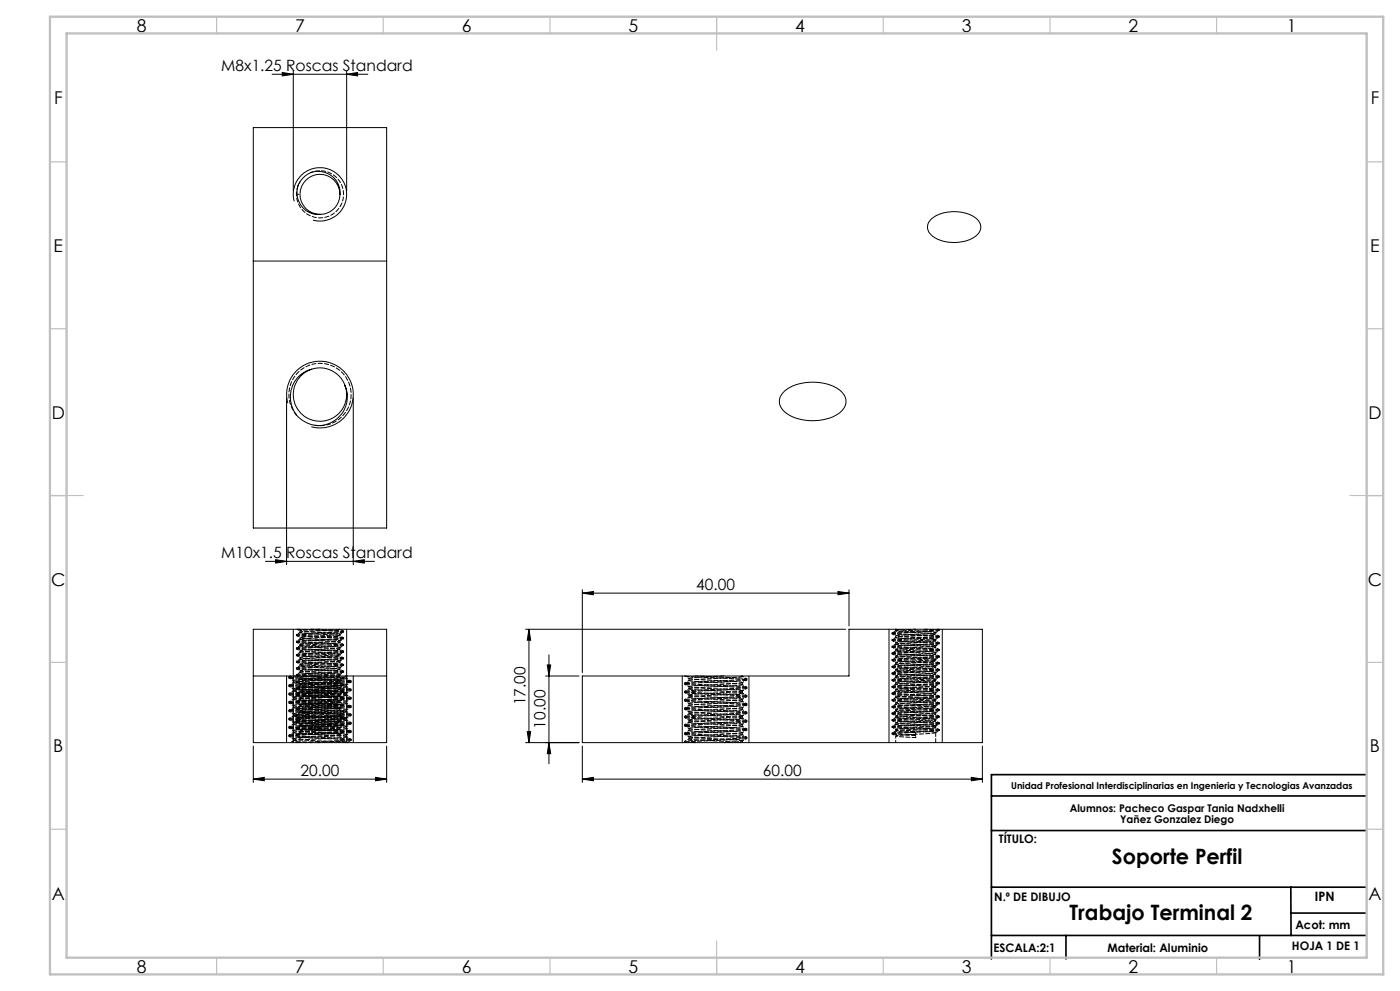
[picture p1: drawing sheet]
<svg xmlns="http://www.w3.org/2000/svg" width="420mm" height="297mm" viewBox="0 0 420 297" stroke-linecap="round" stroke-linejoin="round" font-family="sans-serif">
<g fill="none" stroke="#000" stroke-width=".3">
<path d="M76 38.2h40v120.1h-40zM81.6 22.3h28.7M84.7 21.7l3.3 .6-3.3 .5zM88 21.2v36.1M104 22.3l3.3-.6v1.1zM104 21.2v36.1M102 58.2a6.4 6.4 0 0 0-6.3-6.8 6.4 6.4 0 0 0-6.6 6.5 6.4 6.4 0 0 0 6.9 6.3M102 58.2a6 6 0 0 0-6-5.9 6 6 0 0 0-6 5.9 6 6 0 0 0 6 6M102 58.2a6 6 0 0 1-6 6M76 78.2h40M88.3 60.3a8 8 0 0 1 7-10 8 8 0 0 1 8.6 8.6 8 8 0 0 1-10 7.1M279.5 65.5a11.6 11.6 0 0 1 13.7 .3 3.2 3.2 0 0 1-.8 5.2 11.8 11.8 0 0 1-13-.6 3.1 3.1 0 0 1 .1-4.9z"/>
<path d="M86 119.2v50.1M93.5 110.7a8.6 8.6 0 0 0-6.1 10.8 8.6 8.6 0 0 0 11.1 5.6 8.6 8.6 0 0 0 5.1-11.3M93.5 110.7a8 8 0 0 0-5.1 10.1 8 8 0 0 0 10.1 5.1 8 8 0 0 0 5.1-10.1M93.5 110.7a8 8 0 0 1 10.1 5.1M103.5 115.4l.1 .4M106 119.2v50.1M235.3 117.2a14.7 14.7 0 0 1 17 0 4 4 0 0 1-.8 6.8 14.8 14.8 0 0 1-16.2-.6 3.9 3.9 0 0 1 0-6.2zM86.3 120.8a10 10 0 0 1 8.8-12.5 10 10 0 0 1 10.9 10.9 10 10 0 0 1-12.6 8.7M79.6 168.2h32.7M82.7 167.7l3.3 .5-3.3 .6zM106 168.2l3.3-.5v1.1zM174.7 177.8l3.3-.5v1z"/>
<path d="M174.7 176.8v24.8M174.7 177.8h80M251.4 177.3l3.3 .5-3.3 .5zM254.7 176.8v10.8M76 188.6h40v34h-40zM88 188.6v34M104 188.6v34M157.7 188.6h96M158.7 188.6l.5 3.3h-1zM158.7 188.6v34M164.2 199.3h1l-.5 3.3zM164.7 196.2v32.7"/>
<path d="M266.7 188.6v34M282.7 188.6v34M76 202.6h40M86 202.6v20M106 202.6v20M158.2 219.3h1l-.5 3.3zM163.7 202.6h10M174.7 202.6h80v-14h40v34h-120zM204.7 202.6v20M224.7 202.6v20M76 233.5l3.3-.5v1zM76 223.6v10.9"/>
<path d="M76 233.5h40M104.2 222.6h.1M112.7 233l3.3 .5-3.3 .5zM116 223.6v10.9M157.7 222.6h16M164.7 222.6l.5 3.3h-1zM174.7 233.5l3.3-.5v1zM174.7 233.5h120M174.7 223.6v10.9M291.4 233l3.3 .5-3.3 .5zM294.7 223.6v10.9"/>
</g>
<path d="M297.4 238.5h112.3M409.7 232.2h-112.3v55.2M297.4 248.9h112.3M297.4 265.9h112.3M387.2 265.9l.1 14.4M387.3 273.6h22.4M297.4 280.3h112.3M319.8 280.3v7.1M377.9 280.5v7" fill="none" stroke="#000" stroke-width=".5"/>
<g fill="none" stroke="#c0c0c0" stroke-width=".35">
<path d="M65 5v5M115 5v5M165 5v5M215 5v10M265 5v5M315 5v5M365 5v5M15 48.5h5M410 48.5h5M15 98.5h5M410 98.5h5M15 148.5h10"/>
<path d="M405 148.5h10M15 198.5h5M410 198.5h5M15 248.5h5M410 248.5h5M65 287v5M115 287v5M165 287v5M215 282v10M265 287v5M315 287v5M365 287v5"/>
</g>
<path d="M15 5h400v287h-400zM20 10h390v277h-390z" fill="none" stroke="#c0c0c0" stroke-width=".7"/>
<g fill="#000">
<path d="M164.2 199.3h1l-.5 3.3zM164.7 222.6l.5 3.3h-1zM158.7 188.6l.5 3.3h-1zM158.2 219.3h1l-.5 3.3z"/>
<path d="M112.7 233l3.3 .5-3.3 .5zM76 233.5l3.3-.5v1zM251.4 177.3l3.3 .5-3.3 .5zM174.7 177.8l3.3-.5v1z"/>
<path d="M174.7 233.5l3.3-.5v1zM291.4 233l3.3 .5-3.3 .5zM84.7 21.7l3.3 .6-3.3 .5zM104 22.3l3.3-.6v1.1zM82.7 167.7l3.3 .5-3.3 .6zM106 168.2l3.3-.5v1.1z"/>
</g>
<g fill="none" stroke="#000" stroke-width=".3" stroke-dasharray="1.3 .6" stroke-dashoffset=".1">
<path d="M96 188.6l-6 .5 12 1-12 1 12 1-11.9 1M268.8 188.6l11.8 .9-.9 .3-11 .8 11 .8 .9 .2-11.9 1 12 1M93.5 202.6l10.5 .7M95.2 202.6l-8.5 .6M217.2 202.6l-10.5 .7M224 203.8l-16.6 1-2 .3 18.6 1.1M224 206.3l-16.6 1-2 .3 18.6 1.1M224 208.8l-16.6 1-2 .3 18.6 1.1M224 211.3l-16.6 1-2 .3 18.6 1.1M224 213.8l-16.6 1-2 .3 18.6 1.1M224 216.3l-16.6 1-2 .3 18.6 1.1M224 218.8l-16.6 1-2 .3 18.6 1.1"/>
<path d="M274.7 219.6l-6-.5 12-1.1M280.7 222.6v-3"/>
</g>
<g fill="none" stroke="#000" stroke-width=".3" stroke-dasharray="1.3 .6" stroke-dashoffset=".2">
<path d="M88.9 194.2l14.1 1M88.9 196.2l14.1 1M88.9 198.2l14.1 1M103 189.5l-14.1 .9M103 191.5l-14.1 .9M103 193.5l-14.1 .9M103 195.5l-14.1 .9M103 197.5l-14.1 .9M103 199.5l-14.1 .9M103 189.2l-14 1M103 191.2l-14 1M103 193.2l-14 1"/>
<path d="M103.1 195.2l-14.1 1M103.1 197.2l-14.1 1M103.1 199.2l-14.1 1M267.6 193.7l14.1 1M267.6 195.7l14.1 1M267.6 197.7l14.1 1M267.6 199.7l14.1 1M281.7 189l-14.1 .9M281.7 191l-14.1 .9M281.7 193l-14.1 .9M281.7 195l-14.1 .9M281.7 197l-14.1 .9"/>
<path d="M281.7 199l-14.1 .9M281.8 188.7l-14.1 1M281.8 190.7l-14.1 1M281.8 192.7l-14.1 1M281.8 194.7l-14.1 1M281.8 196.7l-14.1 1M281.8 198.7l-14.1 1M88 204.6l16 1.2M88 207.1l16 1.2M88 209.6l16 1.2M88 212.1l16 1.2M88 214.6l16 1.2"/>
<path d="M88 217.1l16 1.2M88 219.6l16 1.2M88.9 200.2l14.1 1M88.9 204.2l14.1 1M88.9 206.2l14.1 1M103 201.5l-14.1 .9M103 205.5l-14.1 .9M103 207.5l-14.1 .9M103 209.5l-14.1 .9M103 211.5l-14.1 .9M103 215.5l-14.1 .9M103 217.5l-14.1 .9"/>
<path d="M103 219.5l-14.1 .9M103.1 201.2l-14.1 1M103.1 203.2l-14.1 1M103.1 205.2l-14.1 1M103.1 207.2l-14.1 1M103.1 209.2l-14.1 1M103.1 211.2l-14.1 1M103.1 213.2l-14.1 1M103.1 215.2l-14.1 1M103.1 217.2l-14.1 1M103.1 219.2l-14.1 1M104 202.7l-16 1.2"/>
<path d="M104 205.2l-16 1.2M104 207.7l-16 1.2M104 210.2l-16 1.2M104 212.7l-16 1.2M104 215.2l-16 1.2M104 217.7l-16 1.2M104 203.3l-16 1.3M104 205.8l-16 1.3M104 208.3l-16 1.3M104 210.8l-16 1.3M104 213.3l-16 1.3M104 215.8l-16 1.3"/>
<path d="M104 218.3l-16 1.3M206.7 204l16 1.2M206.7 206.5l16 1.2M206.7 209l16 1.2M206.7 211.5l16 1.2M206.7 214l16 1.2M206.7 216.5l16 1.2M206.7 219l16 1.2M206.7 215.8l16 1.3M206.7 205.8l16 1.3M206.7 208.3l16 1.3M206.7 210.8l16 1.3"/>
<path d="M206.7 213.3l16 1.3M222.7 204.6l-16 1.2M222.7 207.1l-16 1.2M222.7 209.6l-16 1.2M222.7 212.1l-16 1.2M222.7 214.6l-16 1.2M222.7 217.1l-16 1.2M222.7 219.6l-16 1.2M222.7 202.7l-16 1.2M222.7 205.2l-16 1.2M222.7 207.7l-16 1.2M222.7 210.2l-16 1.2"/>
<path d="M222.7 212.7l-16 1.2M222.7 215.2l-16 1.2M222.7 217.7l-16 1.2M267.6 201.7l14.1 1M267.6 203.7l14.1 1M267.6 205.7l14.1 1M267.6 207.7l14.1 1M267.6 209.7l14.1 1M267.6 211.7l14.1 1M267.6 213.7l14.1 1M267.6 215.7l14.1 1M280.7 219.6l-12 1 6 .5"/>
<path d="M281.7 201l-14.1 .9M281.7 203l-14.1 .9M281.7 205l-14.1 .9M281.7 207l-14.1 .9M281.7 209l-14.1 .9M281.7 211l-14.1 .9M281.7 213l-14.1 .9M281.7 215l-14.1 .9M281.7 217l-14.1 .9M281.7 219l-14.1 .9M281.8 200.7l-14.1 1M281.8 202.7l-14.1 1"/>
<path d="M281.8 204.7l-14.1 1M281.8 206.7l-14.1 1M281.8 208.7l-14.1 1M281.8 210.7l-14.1 1M281.8 212.7l-14.1 1M281.8 214.7l-14.1 1M281.8 216.7l-14.1 1M281.8 218.7l-14.1 1M104 220.2l-16 1.2M222.7 220.2l-16 1.2"/>
</g>
<g fill="none" stroke="#000" stroke-width=".3" stroke-dasharray="1.3 .6" stroke-dashoffset=".3">
<path d="M88.9 124.3a9.4 9.4 0 0 1 3.3-14.6 9.4 9.4 0 0 1 13.1 7.4 9.4 9.4 0 0 1-10.9 10.3M88.9 190.2l14.1 .9M88.9 192.2l14.1 .9M89 190.5l14 .9M89 192.5l14 .9M89 194.5l14 .9M89 196.5l14 .9M89 198.5l14 .9M101.9 194.1l-11.8 1M101.9 196.1l-11.8 1M101.9 198.1l-11.8 1M267.6 189.7l14.1 .9"/>
<path d="M267.6 191.7l14.1 .9M267.7 194l14 .9M267.7 196l14 .9M267.7 198l14 .9M267.7 200l14 .9M267.8 190l13.9 .9M267.8 192l13.9 .9M268.8 193l11.9-1M88.1 204l15.9 1.2M88.1 206.5l15.9 1.2M88.1 209l15.9 1.2M88.1 211.5l15.9 1.2"/>
<path d="M88.1 214l15.9 1.2M88.1 216.5l15.9 1.2M88.1 219l15.9 1.2M88.9 208.2l14.1 .9M88.9 210.2l14.1 .9M88.9 214.2l14.1 .9M88.9 216.2l14.1 .9M88.9 218.2l14.1 .9M89 200.5l14 .9M89 204.5l14 .9M89 206.5l14 .9M89 208.5l14 .9"/>
<path d="M89 210.5l14 .9M89 212.5l14 .9M89 214.5l14 .9M89 216.5l14 .9M89 218.5l14 .9M89.1 202.5l13.9 .9M90.1 219.5l11.8-1M90.1 201.5l11.9-.9-12-1 11.9-1-.9-.2-11-.8 11-.8 .9-.3-11.9-.9 11.9-1.1M101.9 218.5l-11.8-.9 .9-.2 11-.8-11-.8-.9-.3 11.9-.9-12-1 12-1-12-1 12-1-12-1 11.9-1.1M101.9 200.1l-11.8 1M101.9 202.1l-11.8 1M101.9 210.1l-11.8 1"/>
<path d="M101.9 212.1l-11.8 1M101.9 214.1l-11.8 1M101.9 216.1l-11.8 1M101.9 218.1l-11.8 1M206.8 203.4l15.9 1.2M206.8 218.4l15.9 1.2M267.6 217.7l14.1 .9M267.7 202l14 .9M267.7 204l14 .9M267.7 206l14 .9M267.7 208l14 .9M267.7 210l14 .9"/>
<path d="M267.7 212l14 .9M267.7 214l14 .9M267.7 216l14 .9M267.8 218l13.9 .9M268.8 217l11.9-.9-12-1 11.9-1-.9-.2-11-.8 11-.8 .9-.3-11.9-.9 12-1.1M268.8 203l11.8-.9-.9-.2-11-.8 11-.8 .9-.3-11.9-.9 12-1-12-1 12-1-12-1 12-1-12-1M101.9 220.1l-11.9 1M102 222.6v-2.5M104 220.8l-16 1.3 5.5 .5M206.8 220.9l15.9 1.2"/>
</g>
<path d="M88.9 58.2h1.1M89.1 188.6l.9 .5M89.5 188.6l13.5 .8M280.6 192l-11.9-.9 12-1-12-1 6-.5M88.9 202.6l-2.2 .2M88 222l-.9 .6M88.1 221.5l15.5 1.1" fill="none" stroke="#000" stroke-width=".3" stroke-dasharray="1.3 .6" stroke-dashoffset=".5"/>
<g fill="none" stroke="#000" stroke-width=".3" stroke-dasharray="1.3 .6" stroke-dashoffset="-.2">
<path d="M86.7 202.9l18.6 1.2M86.7 205.7l18.6 1.2M86.7 208.2l18.6 1.2M86.7 210.7l18.6 1.2M86.7 213.2l18.6 1.2M86.7 215.7l18.6 1.2M86.7 218.2l18.6 1.2M105.3 204.1l-18.6 1.2M105.3 216.6l-18.6 1.2M105.3 209.1l-18.6 1.2M224 213.5l-18.6 1.2M224 206l-18.6 1.2"/>
<path d="M224.1 218.5l-18.7 1.2M224.1 211l-18.7 1.2M86.7 220.7l18.6 1.2"/>
</g>
<g fill="none" stroke="#000" stroke-width=".3" stroke-dasharray="1.3 .6" stroke-dashoffset="-.1">
<path d="M86.6 207.8l18.7 1.2M86.6 215.4l18.7 1.1M86.7 210.4l18.5 1.1M86.7 217.8l18.5 1.2M86.7 203.2l18.6 1.2M86.7 205.4l18.5 1.1M86.7 212.9l18.5 1.1M105.3 204.4l-18.6 1.3M105.3 206.9l-18.6 1.3M105.3 209.4l-18.6 1.3M105.3 211.9l-18.6 1.3M105.3 214.4l-18.6 1.3"/>
<path d="M105.3 216.9l-18.6 1.3M105.3 219.4l-18.6 1.3M105.3 211.6l-18.6 1.2M105.3 219.1l-18.6 1.2M105.3 206.6l-18.6 1.2M105.3 214.1l-18.6 1.2M205.4 207.2l18.6 1.2M205.4 202.6l18.6 1.1M205.4 214.8l18.5 1.1M205.4 217.2l18.6 1.2M205.4 209.8l18.5 1.1M205.5 219.8l18.5 1.1"/>
<path d="M205.5 212.3l18.5 1.1M205.5 204.8l18.5 1.1M224 208.5l-18.6 1.2M224 216l-18.6 1.2M224.1 203.5l-18.7 1.2M267.6 219.7l7.1 .5M86.7 220.4l18.5 1.1M205.4 222.3l3.3 .3M224 221.3l-16.6 1-2 .3"/>
</g>
<g fill="none" stroke="#000" stroke-width=".3" stroke-dasharray="1.3 .6">
<path d="M88.9 190.2v.2M88.9 192.2v.2M88.9 194.2v.2M88.9 196.2v.2M88.9 198.2v.2M90 199.1v.5M90 197.1v.5M90 195.1v.5M90 193.1v.5M90 191.1v.5M90 189.1v.5M90.1 193.5l11.8-.9-.9-.2-11-.8 11-.8 .9-.3-11.9-.9 12-1"/>
<path d="M102 190.6v-.5M102 192.6v-.5M102 194.6v-.5M102 196.6v-.5M102 198.6v-.5M103.1 191.4v-.2M103.1 193.4v-.2M103.1 195.4v-.2M103.1 197.4v-.2M103.1 199.4v-.2M103.1 189.4v-.2M267.6 191.7v.2"/>
<path d="M267.6 193.7v.2M267.6 195.7v.2M267.6 197.7v.2M267.6 199.7v.2M267.6 189.7v.2M268.7 188.6h.1M268.7 198.6v.5M268.7 196.6v.5M268.7 194.6v.5M268.7 192.6v.5M268.7 190.6v.5M268.7 188.6v.5"/>
<path d="M280.7 193.6l-12 1 12 1M280.7 195.6l-12 1 12 1M280.7 197.6l-12 1 12 1M280.7 199.6l-12 1 12 1M280.7 190.1v-.5M280.7 192.1v-.5M280.7 194.1v-.5M280.7 196.1v-.5M280.7 198.1v-.5M281.3 188.6l.4 .1M281.8 188.7l-.2-.1M281.8 190.9v-.2"/>
<path d="M281.8 192.9v-.2M281.8 194.9v-.2M281.8 196.9v-.2M281.8 198.9v-.2M281.8 188.9v-.2M86.6 205.3v.4M86.6 207.8v.4M86.6 210.3v.4M86.6 212.8v.4M86.6 215.3v.4M86.6 217.8v.4M86.6 202.8v.4"/>
<path d="M87.1 202.6l-.4 .2M88 218.9v.7M88 216.4v.7M88 213.9v.7M88 211.4v.7M88 208.9v.7M88 206.4v.7M88 203.9v.7M88 203.9v.1M88 206.4v.1M88 208.9v.1M88 211.4v.1"/>
<path d="M88 213.9v.1M88 216.4v.1M88 218.9v.1M88.9 200.2v.2M88.9 202.2v.2M88.9 204.2v.2M88.9 206.2v.2M88.9 208.2v.2M88.9 210.2v.2M88.9 212.2v.2M88.9 214.2v.2M88.9 216.2v.2"/>
<path d="M88.9 218.2v.2M88.9 202.2l7 .5M90 219.1v.5M90 217.1v.5M90 215.1v.5M90 213.1v.5M90 211.1v.5M90 209.1v.5M90 207.1v.5M90 205.1v.5M90 203.1v.5M90 201.1v.5"/>
<path d="M90.1 207.5l11.8-.9-.9-.2-11-.8 11-.8 .9-.3-11.9-.9 12-1M101.9 204.1l-11.8 .9 .9 .3 11 .8-11 .8-.9 .2 11.9 1-11.9 1M102 200.6v-.5M102 202.6v-.5M102 204.6v-.5M102 206.6v-.5M102 208.6v-.5M102 210.6v-.5M102 212.6v-.5M102 214.6v-.5M102 216.6v-.5M102 218.6v-.5"/>
<path d="M102.6 203.1h.4M103.1 201.4v-.2M103.1 203.4v-.2M103.1 205.4v-.2M103.1 207.4v-.2M103.1 209.4v-.2M103.1 211.4v-.2M103.1 213.4v-.2M103.1 215.4v-.2M103.1 217.4v-.2M103.1 219.4v-.2M103.6 202.6l.4 .1"/>
<path d="M104 202.7l.2-.1M104 202.7h.1M104 205.2h.1M104 207.7h.1M104 210.2h.1M104 212.7h.1M104 215.2h.1M104 217.7h.1M104 203.3v-.6M104 205.8v-.6M104 208.3v-.6M104 210.8v-.6"/>
<path d="M104 213.3v-.6M104 215.8v-.6M104 218.3v-.6M105.4 206.9v-.3M105.4 209.4v-.3M105.4 211.9v-.3M105.4 214.4v-.3M105.4 216.9v-.3M105.4 219.4v-.3M105.4 204.4v-.3M205.4 204.7v.4M205.4 207.2v.4"/>
<path d="M205.4 209.7v.4M205.4 212.2v.4M205.4 214.7v.4M205.4 217.2v.4M205.4 219.7v.4M206.7 218.3v.6M206.7 215.8v.6M206.7 213.3v.6M206.7 210.8v.6M206.7 208.3v.6M206.7 205.8v.6M206.7 203.3v.6"/>
<path d="M222.3 202.6l.4 .1M222.7 204.6h.1M222.7 207.1h.1M222.7 209.6h.1M222.7 212.1h.1M222.7 214.6h.1M222.7 217.1h.1M222.7 219.6h.1M222.7 202.7v-.1M222.7 205.2v-.6M222.7 207.7v-.6M222.7 210.2v-.6"/>
<path d="M222.7 212.7v-.6M222.7 215.2v-.6M222.7 217.7v-.6M224.1 206.3v-.3M224.1 208.8v-.3M224.1 211.3v-.3M224.1 213.8v-.3M224.1 216.3v-.3M224.1 218.8v-.3M224.1 203.8v-.3M267.6 201.7v.2M267.6 203.7v.2"/>
<path d="M267.6 205.7v.2M267.6 207.7v.2M267.6 209.7v.2M267.6 211.7v.2M267.6 213.7v.2M267.6 215.7v.2M267.6 217.7v.2M267.6 219.7v.2M267.8 220l6.9 .4M268.7 218.6v.5M268.7 216.6v.5M268.7 214.6v.5"/>
<path d="M268.7 212.6v.5M268.7 210.6v.5M268.7 208.6v.5M268.7 206.6v.5M268.7 204.6v.5M268.7 202.6v.5M268.7 200.6v.5M268.8 209l11.8-.9-.9-.2-11-.8 11-.8 .9-.3-11.9-.9 12-1.1M280.7 201.6l-12 1 12 1M280.7 209.6l-12 1 12 1M280.7 211.6l-12 1 12 1M280.7 213.6l-12 1 12 1"/>
<path d="M280.7 215.6l-12 1 12 1M280.7 217.6l-12 1 12 1M280.7 200.1v-.5M280.7 202.1v-.5M280.7 204.1v-.5M280.7 206.1v-.5M280.7 208.1v-.5M280.7 210.1v-.5M280.7 212.1v-.5M280.7 214.1v-.5M280.7 216.1v-.5M280.7 218.1v-.5"/>
<path d="M281.8 200.9v-.2M281.8 202.9v-.2M281.8 204.9v-.2M281.8 206.9v-.2M281.8 208.9v-.2M281.8 210.9v-.2M281.8 212.9v-.2M281.8 214.9v-.2M281.8 216.9v-.2M281.8 218.9v-.2M86.6 220.3v.4M88 221.4v.7"/>
<path d="M88 221.4v.1M88.9 220.2v.2M104 220.2h.1M104 220.8v-.6M105.4 221.6l-3.1 .3-13.4 .7M105.4 221.9v-.3M205.4 222.2v.4M206.7 220.8v.6M222.7 222.1h.1M222.7 220.2v-.6M222.7 222.6v-.5M224.1 221.3v-.3"/>
</g>
<g fill="none" stroke="#000" stroke-width=".3" stroke-dasharray="1.3 .6" stroke-dashoffset=".4">
<path d="M90.1 193.1l11.9 1M90.1 195.1l11.9 1M90.1 197.1l11.9 1M90.1 199.1l11.9 1M101.9 194.5l-11.9-.9M277.4 188.6l4.3 .3M90.1 201.1l11.9 1M90.1 203.1l11.9 1M90.1 209.1l11.9 1M90.1 211.1l11.9 1M90.1 213.1l11.9 1M90.1 215.1l11.9 1"/>
<path d="M90.1 217.1l11.9 1M90.1 219.1l11.9 1M101.9 208.5l-11.9-.9M101.9 202.5l-11.9-.9M280.6 218l-11.9-.9M280.6 210l-11.9-.9M280.6 204l-11.9-.9M105.3 221.9l-10.1 .7M206.7 221.5l15.6 1.1"/>
</g>
<g fill="none" stroke="#000" stroke-width=".3" stroke-dasharray="1.3 .6" stroke-dashoffset=".6">
<path d="M93.3 51.7a7.1 7.1 0 0 1 9.8 6 7.1 7.1 0 0 1-8.8 7.4 7.1 7.1 0 0 1-4.3-10.7M88.9 124.3l-.7-.9M88.9 190.5l1.1 .6M88.9 192.5l1.1 .6M88.9 194.5l1.1 .6M88.9 196.5l1.1 .6M88.9 198.5l1.1 .6M90 191.5l-1.1 .7M90 193.5l-1.1 .7M90 195.5l-1.1 .7M90 197.5l-1.1 .7M90 199.5l-1.1 .7"/>
<path d="M90 189.5l-1.1 .7M93.3 188.6l9.7 .5M102 192.1l1.1-.6M102 194.1l1.1-.6M102 196.1l1.1-.6M102 198.1l1.1-.6M102 190.1l1.1-.6M103.1 191.2l-1.1-.7M103.1 193.2l-1.1-.7M103.1 195.2l-1.1-.7M103.1 197.2l-1.1-.7M103.1 199.2l-1.1-.7"/>
<path d="M103.1 189.2l-1.1-.6M267.6 190l1.1 .6M267.6 192l1.1 .6M267.6 194l1.1 .6M267.6 196l1.1 .6M267.6 198l1.1 .6M267.6 200l1.1 .6M268.7 191l-1.1 .7M268.7 193l-1.1 .7M268.7 195l-1.1 .7M268.7 197l-1.1 .7M268.7 199l-1.1 .7"/>
<path d="M268.7 189l-1.1 .7M280.7 191.6l1.1-.6M280.7 193.6l1.1-.6M280.7 195.6l1.1-.6M280.7 197.6l1.1-.6M280.7 199.6l1.1-.6M280.7 189.6l1.1-.6M281.8 190.7l-1.1-.7M281.8 192.7l-1.1-.7M281.8 194.7l-1.1-.7M281.8 196.7l-1.1-.7M281.8 198.7l-1.1-.7"/>
<path d="M88.9 200.5l1.1 .6M88.9 202.5l1.1 .6M88.9 204.5l1.1 .6M88.9 206.5l1.1 .6M88.9 208.5l1.1 .6M88.9 210.5l1.1 .6M88.9 212.5l1.1 .6M88.9 214.5l1.1 .6M88.9 216.5l1.1 .6M88.9 218.5l1.1 .6M90 201.5l-1.1 .7M90 203.5l-1.1 .7"/>
<path d="M90 205.5l-1.1 .7M90 207.5l-1.1 .7M90 209.5l-1.1 .7M90 211.5l-1.1 .7M90 213.5l-1.1 .7M90 215.5l-1.1 .7M90 217.5l-1.1 .7M90 219.5l-1.1 .7M102 200.1l1.1-.6M102 202.1l1.1-.6M102 204.1l1.1-.6M102 206.1l1.1-.6"/>
<path d="M102 208.1l1.1-.6M102 210.1l1.1-.6M102 212.1l1.1-.6M102 214.1l1.1-.6M102 216.1l1.1-.6M102 218.1l1.1-.6M103.1 201.2l-1.1-.7M103.1 203.2l-1.1-.7M103.1 205.2l-1.1-.7M103.1 207.2l-1.1-.7M103.1 209.2l-1.1-.7M103.1 211.2l-1.1-.7"/>
<path d="M103.1 213.2l-1.1-.7M103.1 215.2l-1.1-.7M103.1 217.2l-1.1-.7M103.1 219.2l-1.1-.7M208.7 202.6l15.3 .8M267.6 202l1.1 .6M267.6 204l1.1 .6M267.6 206l1.1 .6M267.6 208l1.1 .6M267.6 210l1.1 .6M267.6 212l1.1 .6M267.6 214l1.1 .6"/>
<path d="M267.6 216l1.1 .6M267.6 218l1.1 .6M267.6 220l1.1 .6M268.7 201l-1.1 .7M268.7 203l-1.1 .7M268.7 205l-1.1 .7M268.7 207l-1.1 .7M268.7 209l-1.1 .7M268.7 211l-1.1 .7M268.7 213l-1.1 .7M268.7 215l-1.1 .7M268.7 217l-1.1 .7"/>
<path d="M268.7 219l-1.1 .7M280.7 201.6l1.1-.6M280.7 203.6l1.1-.6M280.7 205.6l1.1-.6M280.7 207.6l1.1-.6M280.7 209.6l1.1-.6M280.7 211.6l1.1-.6M280.7 213.6l1.1-.6M280.7 215.6l1.1-.6M280.7 217.6l1.1-.6M280.7 219.6l1.1-.6M281.8 200.7l-1.1-.7"/>
<path d="M281.8 202.7l-1.1-.7M281.8 204.7l-1.1-.7M281.8 206.7l-1.1-.7M281.8 208.7l-1.1-.7M281.8 210.7l-1.1-.7M281.8 212.7l-1.1-.7M281.8 214.7l-1.1-.7M281.8 216.7l-1.1-.7M281.8 218.7l-1.1-.7M88.9 220.2l1.1-.6M90 221.1l-1.1-.7M102 220.1l1.1-.6"/>
<path d="M104.2 222.6l1.1-.7M268.7 220.6v2"/>
</g>
<g fill="none" stroke="#000" stroke-width=".3" stroke-dasharray="1.3 .6" stroke-dashoffset=".8">
<path d="M86.7 205.7l1.3 .8M86.7 208.2l1.3 .8M86.7 210.7l1.3 .8M86.7 213.2l1.3 .8M86.7 215.7l1.3 .8M86.7 218.2l1.3 .8M86.7 203.2l1.3 .8M88 207l-1.3 .8M88 219.5l-1.3 .8M88 214.5l-1.3 .8M88 209.5l-1.3 .8M88 204.5l-1.3 .8"/>
<path d="M88 217l-1.3 .8M88 212l-1.3 .8M90 219.6v1.5M104 205.2l1.3-.8M104 207.7l1.3-.8M104 210.2l1.3-.8M104 212.7l1.3-.8M104 215.2l1.3-.8M104 217.7l1.3-.8M105.3 206.6l-1.3-.8M105.3 211.6l-1.3-.8M105.3 219.1l-1.3-.8"/>
<path d="M105.3 204.1l-1.3-.8M105.3 216.6l-1.3-.8M105.3 209.1l-1.3-.8M105.3 214.1l-1.3-.8M205.4 205.1l1.3 .7M205.4 207.6l1.3 .7M205.4 210.1l1.3 .7M205.4 212.6l1.3 .7M205.4 215.1l1.3 .7M205.4 217.6l1.3 .7M205.4 202.6l1.3 .7M206.7 213.9l-1.3 .8"/>
<path d="M206.7 206.4l-1.3 .8M206.7 218.9l-1.3 .8M206.7 208.9l-1.3 .8M206.7 216.4l-1.3 .8M206.7 211.4l-1.3 .8M206.7 203.9l-1.3 .8M222.7 207.1l1.3-.8M222.7 209.6l1.3-.8M222.7 212.1l1.3-.8M222.7 214.6l1.3-.8M222.7 217.1l1.3-.8M222.7 219.6l1.3-.8"/>
<path d="M222.7 204.6l1.3-.8M224 210.9l-1.3-.7M224 205.9l-1.3-.7M224 218.4l-1.3-.7M224 203.4l-1.3-.7M224 215.9l-1.3-.7M224 213.4l-1.3-.7M224 208.4l-1.3-.7M274.7 219.6v1.5M86.7 220.7l1.3 .8M90 221.1v1.5M104 220.2l1.3-.8"/>
<path d="M105.3 221.6l-1.3-.8M205.4 220.1l1.3 .7M206.7 221.4l-1.3 .8M222.7 222.1l1.3-.8M224 221l-2.4 .3-13.8 .6-2.4 .3M224 220.9l-1.3-.7"/>
</g>
<path d="M280.7 203.6l-11.9 .9 .9 .3 11 .8-11 .8-.9 .2 11.9 1-12 1 12 1M222.7 222.1l-5.5 .5" fill="none" stroke="#000" stroke-width=".3" stroke-dasharray="1.3 .6" stroke-dashoffset=".7"/>
<g font-size="6.3">
<text x="333.6" y="258.9">Soporte Perfil</text>
<text x="320.9" y="275.7">Trabajo Terminal 2</text>
</g>
<g font-size="5.3">
<text x="41" y="9.5">8</text>
<text x="88.5" y="9.5">7</text>
<text x="138.5" y="9.5">6</text>
<text x="188.5" y="9.5">5</text>
<text x="238.5" y="9.5">4</text>
<text x="288.5" y="9.5">3</text>
<text x="338.5" y="9.5">2</text>
<text x="386" y="9.5">1</text>
<text x="16.2" y="31.3">F</text>
<text x="411.2" y="31.3">F</text>
<text x="16.1" y="75.5">E</text>
<text x="411.1" y="75.5">E</text>
<text x="15.5" y="125.5">D</text>
<text x="410.5" y="125.5">D</text>
<text x="15.4" y="175.5">C</text>
<text x="410.4" y="175.5">C</text>
<text x="16" y="225.5">B</text>
<text x="411" y="225.5">B</text>
<text x="15.5" y="269.8">A</text>
<text x="410.5" y="269.8">A</text>
<text x="41" y="291.5">8</text>
<text x="88.5" y="291.5">7</text>
<text x="138.5" y="291.5">6</text>
<text x="188.5" y="291.5">5</text>
<text x="238.5" y="291.5">4</text>
<text x="288.5" y="291.5">3</text>
<text x="338.5" y="291.5">2</text>
<text x="386" y="291.5">1</text>
</g>
<g font-size="4.7">
<text x="66.4" y="21.2">M8x1.25 Roscas Standard</text>
<text x="66.4" y="167.2">M10x1.5 Roscas Standard</text>
<text x="208.9" y="176.7">40.00</text>
<text x="157.7" y="211.4" transform="rotate(-90 157.7 211.4)">17.00</text>
<text x="163.7" y="218.4" transform="rotate(-90 163.7 218.4)">10.00</text>
<text x="90.2" y="232.5">20.00</text>
<text x="228.9" y="232.5">60.00</text>
</g>
<text font-size="3.9" x="394.5" y="269.9">IPN</text>
<g font-size="3.5">
<text x="299.7" y="252.7">TÍTULO:</text>
<text x="298.3" y="269.9">N.º DE DIBUJO</text>
<text x="388.6" y="278.3">Acot: mm</text>
<text x="298.1" y="285.3">ESCALA:2:1</text>
<text x="332.2" y="285.3">Material: Aluminio</text>
<text x="387.6" y="284.6">HOJA 1 DE 1</text>
</g>
<g font-size="3.2">
<text x="320.9" y="243.4">Alumnos: Pacheco Gaspar Tania Nadxhelli</text>
<text x="336.1" y="246.6">Yañez Gonzalez Diego</text>
</g>
<text font-size="2.8" x="303.3" y="236.4">Unidad Profesional Interdisciplinarias en Ingenieria y Tecnologias Avanzadas</text>
</svg>
